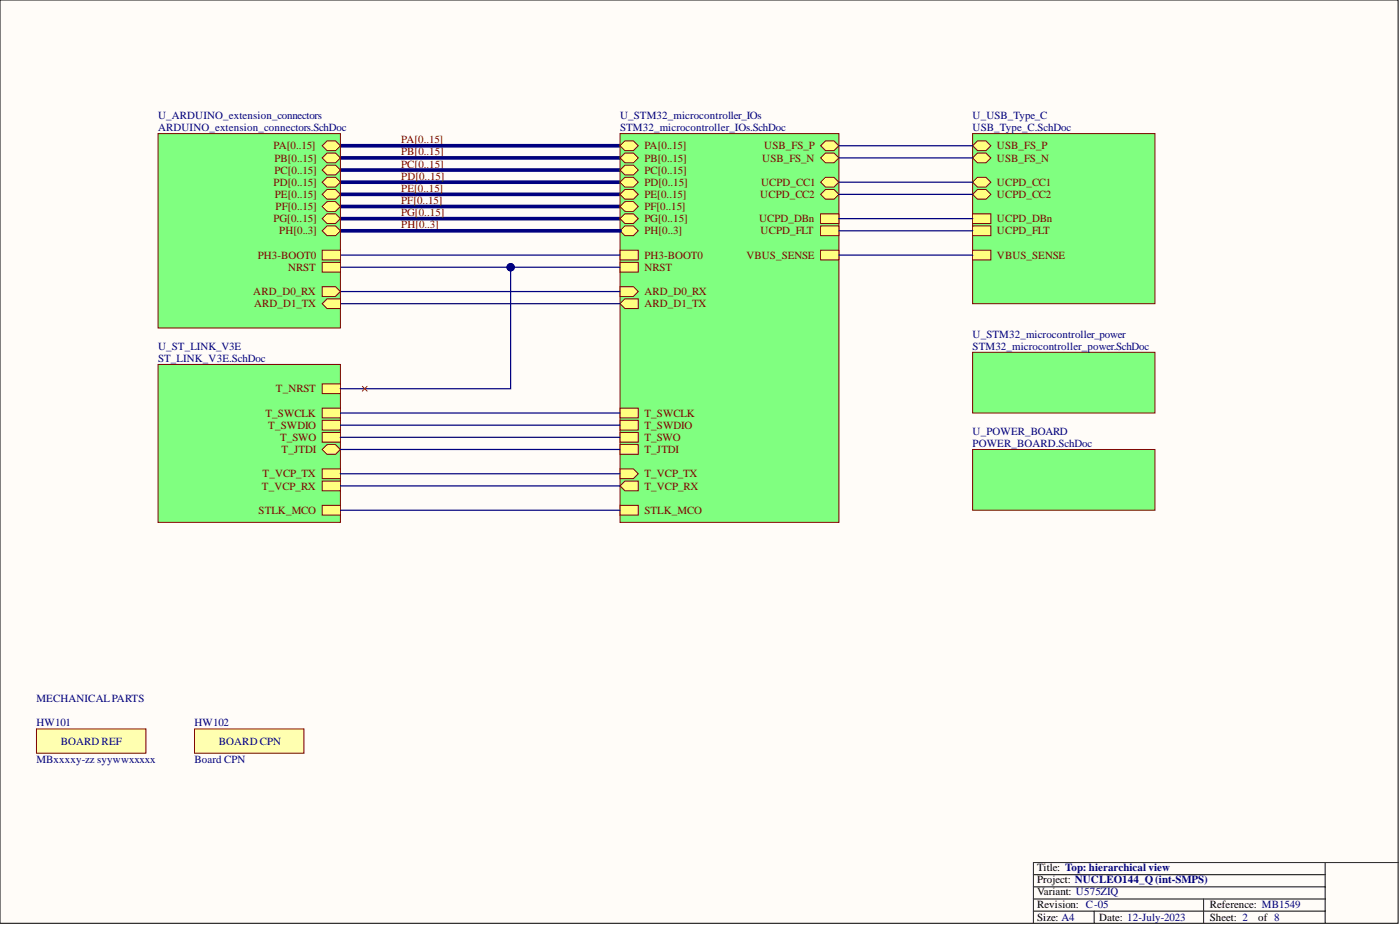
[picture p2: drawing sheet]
<svg xmlns="http://www.w3.org/2000/svg" width="292mm" height="193mm" viewBox="0 0 292 193" stroke-linecap="round" stroke-linejoin="round" font-family="sans-serif">
<path d="M0 0h291.7v192.6h-291.7z" fill-rule="evenodd" fill="#fffcf8"/>
<path d="M0 0h291.7v192.6h-291.7z" fill="none" stroke="#000" stroke-width=".21"/>
<path d="M0 0h291.7v192.6h-291.7z" fill-rule="evenodd" fill="#fffcf8"/>
<path d="M0 0h291.7v192.6h-291.7zM276.5 179.9v12.7M291.7 179.9h-76.1v12.7M215.6 182.5h60.9M215.6 185h60.9M215.6 190.1h60.9M215.6 187.5h60.9M228.3 190.1v2.5M251.1 187.5v5.1" fill="none" stroke="#000" stroke-width=".21"/>
<path d="M71 30.4h58.4M71 32.9h58.4M71 35.5h58.4M71 38h58.4M71 45.6h58.4M71 43.1h58.4M71 40.5h58.4" fill="none" stroke="#000080" stroke-width=".76"/>
<path d="M129.4 27.9h45.6v81.1h-45.6z" fill-rule="evenodd" fill="#80ff80"/>
<path d="M129.4 27.9h45.6v81.1h-45.6z" fill="none" stroke="#800000" stroke-width=".21"/>
<path d="M129.4 54.7h3.8v2.1h-3.8z" fill-rule="evenodd" fill="#ffff80"/>
<path d="M129.4 54.7h3.8v2.1h-3.8z" fill="none" stroke="#800000" stroke-width=".21"/>
<path d="M129.4 30.4l1-1h1.8l1 1-1 1h-1.8z" fill-rule="evenodd" fill="#ffff80"/>
<path d="M129.4 30.4l1-1h1.8l1 1-1 1h-1.8z" fill="none" stroke="#800000" stroke-width=".21"/>
<path d="M129.4 32.9l1-1h1.8l1 1-1 1.1h-1.8z" fill-rule="evenodd" fill="#ffff80"/>
<path d="M129.4 32.9l1-1h1.8l1 1-1 1.1h-1.8z" fill="none" stroke="#800000" stroke-width=".21"/>
<path d="M129.4 35.5l1-1h1.8l1 1-1 1h-1.8z" fill-rule="evenodd" fill="#ffff80"/>
<path d="M129.4 35.5l1-1h1.8l1 1-1 1h-1.8z" fill="none" stroke="#800000" stroke-width=".21"/>
<path d="M129.4 38l1-1h1.8l1 1-1 1h-1.8z" fill-rule="evenodd" fill="#ffff80"/>
<path d="M129.4 38l1-1h1.8l1 1-1 1h-1.8z" fill="none" stroke="#800000" stroke-width=".21"/>
<path d="M129.4 40.5l1-1h1.8l1 1-1 1.1h-1.8z" fill-rule="evenodd" fill="#ffff80"/>
<path d="M129.4 40.5l1-1h1.8l1 1-1 1.1h-1.8z" fill="none" stroke="#800000" stroke-width=".21"/>
<path d="M129.4 43.1l1-1h1.8l1 1-1 1h-1.8z" fill-rule="evenodd" fill="#ffff80"/>
<path d="M129.4 43.1l1-1h1.8l1 1-1 1h-1.8z" fill="none" stroke="#800000" stroke-width=".21"/>
<path d="M129.4 45.6l1-1h1.8l1 1-1 1h-1.8z" fill-rule="evenodd" fill="#ffff80"/>
<path d="M129.4 45.6l1-1h1.8l1 1-1 1h-1.8z" fill="none" stroke="#800000" stroke-width=".21"/>
<path d="M129.4 48.1l1-1h1.8l1 1-1 1.1h-1.8z" fill-rule="evenodd" fill="#ffff80"/>
<path d="M129.4 48.1l1-1h1.8l1 1-1 1.1h-1.8z" fill="none" stroke="#800000" stroke-width=".21"/>
<path d="M129.4 52.2h3.8v2h-3.8z" fill-rule="evenodd" fill="#ffff80"/>
<path d="M129.4 52.2h3.8v2h-3.8z" fill="none" stroke="#800000" stroke-width=".21"/>
<path d="M129.4 59.8h2.8l1 1-1 1h-2.8z" fill-rule="evenodd" fill="#ffff80"/>
<path d="M129.4 59.8h2.8l1 1-1 1h-2.8z" fill="none" stroke="#800000" stroke-width=".21"/>
<path d="M129.4 63.4l1-1.1h2.8v2.1h-2.8z" fill-rule="evenodd" fill="#ffff80"/>
<path d="M129.4 63.4l1-1.1h2.8v2.1h-2.8z" fill="none" stroke="#800000" stroke-width=".21"/>
<path d="M171.2 44.6h3.8v2h-3.8z" fill-rule="evenodd" fill="#ffff80"/>
<path d="M171.2 44.6h3.8v2h-3.8z" fill="none" stroke="#800000" stroke-width=".21"/>
<path d="M171.2 47.1h3.8v2.1h-3.8z" fill-rule="evenodd" fill="#ffff80"/>
<path d="M171.2 47.1h3.8v2.1h-3.8z" fill="none" stroke="#800000" stroke-width=".21"/>
<path d="M171.2 52.2h3.8v2h-3.8z" fill-rule="evenodd" fill="#ffff80"/>
<path d="M171.2 52.2h3.8v2h-3.8z" fill="none" stroke="#800000" stroke-width=".21"/>
<path d="M171.2 40.5l1-1h1.8l1 1-1 1.1h-1.8z" fill-rule="evenodd" fill="#ffff80"/>
<path d="M171.2 40.5l1-1h1.8l1 1-1 1.1h-1.8z" fill="none" stroke="#800000" stroke-width=".21"/>
<path d="M171.2 30.4l1-1h1.8l1 1-1 1h-1.8z" fill-rule="evenodd" fill="#ffff80"/>
<path d="M171.2 30.4l1-1h1.8l1 1-1 1h-1.8z" fill="none" stroke="#800000" stroke-width=".21"/>
<path d="M171.2 38l1-1h1.8l1 1-1 1h-1.8z" fill-rule="evenodd" fill="#ffff80"/>
<path d="M171.2 38l1-1h1.8l1 1-1 1h-1.8z" fill="none" stroke="#800000" stroke-width=".21"/>
<path d="M171.2 32.9l1-1h1.8l1 1-1 1.1h-1.8z" fill-rule="evenodd" fill="#ffff80"/>
<path d="M171.2 32.9l1-1h1.8l1 1-1 1.1h-1.8z" fill="none" stroke="#800000" stroke-width=".21"/>
<path d="M129.4 97.8h2.8l1 1-1 1.1h-2.8z" fill-rule="evenodd" fill="#ffff80"/>
<path d="M129.4 97.8h2.8l1 1-1 1.1h-2.8z" fill="none" stroke="#800000" stroke-width=".21"/>
<path d="M129.4 101.4l1-1h2.8v2h-2.8z" fill-rule="evenodd" fill="#ffff80"/>
<path d="M129.4 101.4l1-1h2.8v2h-2.8z" fill="none" stroke="#800000" stroke-width=".21"/>
<path d="M129.4 85.2h3.8v2h-3.8z" fill-rule="evenodd" fill="#ffff80"/>
<path d="M129.4 85.2h3.8v2h-3.8z" fill="none" stroke="#800000" stroke-width=".21"/>
<path d="M129.4 87.7h3.8v2h-3.8z" fill-rule="evenodd" fill="#ffff80"/>
<path d="M129.4 87.7h3.8v2h-3.8z" fill="none" stroke="#800000" stroke-width=".21"/>
<path d="M129.4 105.4h3.8v2.1h-3.8z" fill-rule="evenodd" fill="#ffff80"/>
<path d="M129.4 105.4h3.8v2.1h-3.8z" fill="none" stroke="#800000" stroke-width=".21"/>
<path d="M129.4 90.2h3.8v2h-3.8z" fill-rule="evenodd" fill="#ffff80"/>
<path d="M129.4 90.2h3.8v2h-3.8z" fill="none" stroke="#800000" stroke-width=".21"/>
<path d="M129.4 92.8h3.8v2h-3.8z" fill-rule="evenodd" fill="#ffff80"/>
<path d="M129.4 92.8h3.8v2h-3.8z" fill="none" stroke="#800000" stroke-width=".21"/>
<path d="M202.9 73.5h38.1v12.7h-38.1z" fill-rule="evenodd" fill="#80ff80"/>
<path d="M202.9 73.5h38.1v12.7h-38.1z" fill="none" stroke="#800000" stroke-width=".21"/>
<path d="M71 48.1h58.4" fill="none" stroke="#000080" stroke-width=".76"/>
<path d="M71 55.8h58.4M71 53.2h58.4" fill="none" stroke="#000080" stroke-width=".25"/>
<circle cx="106.5" cy="55.8" r=".76" fill="#000080"/>
<circle cx="106.5" cy="55.8" r=".76" fill="none" stroke="#000080" stroke-width=".21"/>
<path d="M71 60.8h58.4M71 63.4h58.4" fill="none" stroke="#000080" stroke-width=".25"/>
<path d="M33 27.9h38v40.5h-38z" fill-rule="evenodd" fill="#80ff80"/>
<path d="M33 27.9h38v40.5h-38z" fill="none" stroke="#800000" stroke-width=".21"/>
<path d="M67.2 30.4l1-1h1.8l1 1-1 1h-1.8z" fill-rule="evenodd" fill="#ffff80"/>
<path d="M67.2 30.4l1-1h1.8l1 1-1 1h-1.8z" fill="none" stroke="#800000" stroke-width=".21"/>
<path d="M67.2 32.9l1-1h1.8l1 1-1 1.1h-1.8z" fill-rule="evenodd" fill="#ffff80"/>
<path d="M67.2 32.9l1-1h1.8l1 1-1 1.1h-1.8z" fill="none" stroke="#800000" stroke-width=".21"/>
<path d="M67.2 35.5l1-1h1.8l1 1-1 1h-1.8z" fill-rule="evenodd" fill="#ffff80"/>
<path d="M67.2 35.5l1-1h1.8l1 1-1 1h-1.8z" fill="none" stroke="#800000" stroke-width=".21"/>
<path d="M67.2 54.7h3.8v2.1h-3.8z" fill-rule="evenodd" fill="#ffff80"/>
<path d="M67.2 54.7h3.8v2.1h-3.8z" fill="none" stroke="#800000" stroke-width=".21"/>
<path d="M67.2 52.2h3.8v2h-3.8z" fill-rule="evenodd" fill="#ffff80"/>
<path d="M67.2 52.2h3.8v2h-3.8z" fill="none" stroke="#800000" stroke-width=".21"/>
<path d="M67.2 38l1-1h1.8l1 1-1 1h-1.8z" fill-rule="evenodd" fill="#ffff80"/>
<path d="M67.2 38l1-1h1.8l1 1-1 1h-1.8z" fill="none" stroke="#800000" stroke-width=".21"/>
<path d="M67.2 40.5l1-1h1.8l1 1-1 1.1h-1.8z" fill-rule="evenodd" fill="#ffff80"/>
<path d="M67.2 40.5l1-1h1.8l1 1-1 1.1h-1.8z" fill="none" stroke="#800000" stroke-width=".21"/>
<path d="M67.2 43.1l1-1h1.8l1 1-1 1h-1.8z" fill-rule="evenodd" fill="#ffff80"/>
<path d="M67.2 43.1l1-1h1.8l1 1-1 1h-1.8z" fill="none" stroke="#800000" stroke-width=".21"/>
<path d="M67.2 45.6l1-1h1.8l1 1-1 1h-1.8z" fill-rule="evenodd" fill="#ffff80"/>
<path d="M67.2 45.6l1-1h1.8l1 1-1 1h-1.8z" fill="none" stroke="#800000" stroke-width=".21"/>
<path d="M67.2 48.1l1-1h1.8l1 1-1 1.1h-1.8z" fill-rule="evenodd" fill="#ffff80"/>
<path d="M67.2 48.1l1-1h1.8l1 1-1 1.1h-1.8z" fill="none" stroke="#800000" stroke-width=".21"/>
<path d="M67.2 59.8h2.8l1 1-1 1h-2.8z" fill-rule="evenodd" fill="#ffff80"/>
<path d="M67.2 59.8h2.8l1 1-1 1h-2.8z" fill="none" stroke="#800000" stroke-width=".21"/>
<path d="M67.2 63.4l1-1.1h2.8v2.1h-2.8z" fill-rule="evenodd" fill="#ffff80"/>
<path d="M67.2 63.4l1-1.1h2.8v2.1h-2.8z" fill="none" stroke="#800000" stroke-width=".21"/>
<path d="M202.9 27.9h38.1v35.5h-38.1z" fill-rule="evenodd" fill="#80ff80"/>
<path d="M202.9 27.9h38.1v35.5h-38.1z" fill="none" stroke="#800000" stroke-width=".21"/>
<path d="M202.9 38l1-1h1.8l1 1-1 1h-1.8z" fill-rule="evenodd" fill="#ffff80"/>
<path d="M202.9 38l1-1h1.8l1 1-1 1h-1.8z" fill="none" stroke="#800000" stroke-width=".21"/>
<path d="M202.9 40.5l1-1h1.8l1 1-1 1.1h-1.8z" fill-rule="evenodd" fill="#ffff80"/>
<path d="M202.9 40.5l1-1h1.8l1 1-1 1.1h-1.8z" fill="none" stroke="#800000" stroke-width=".21"/>
<path d="M202.9 44.6h3.8v2h-3.8z" fill-rule="evenodd" fill="#ffff80"/>
<path d="M202.9 44.6h3.8v2h-3.8z" fill="none" stroke="#800000" stroke-width=".21"/>
<path d="M202.9 47.1h3.8v2.1h-3.8z" fill-rule="evenodd" fill="#ffff80"/>
<path d="M202.9 47.1h3.8v2.1h-3.8z" fill="none" stroke="#800000" stroke-width=".21"/>
<path d="M202.9 30.4l1-1h1.8l1 1-1 1h-1.8z" fill-rule="evenodd" fill="#ffff80"/>
<path d="M202.9 30.4l1-1h1.8l1 1-1 1h-1.8z" fill="none" stroke="#800000" stroke-width=".21"/>
<path d="M202.9 52.2h3.8v2h-3.8z" fill-rule="evenodd" fill="#ffff80"/>
<path d="M202.9 52.2h3.8v2h-3.8z" fill="none" stroke="#800000" stroke-width=".21"/>
<path d="M202.9 32.9l1-1h1.8l1 1-1 1.1h-1.8z" fill-rule="evenodd" fill="#ffff80"/>
<path d="M202.9 32.9l1-1h1.8l1 1-1 1.1h-1.8z" fill="none" stroke="#800000" stroke-width=".21"/>
<path d="M202.9 93.8h38.1v12.6h-38.1z" fill-rule="evenodd" fill="#80ff80"/>
<path d="M202.9 93.8h38.1v12.6h-38.1z" fill="none" stroke="#800000" stroke-width=".21"/>
<path d="M33 76h38v33h-38z" fill-rule="evenodd" fill="#80ff80"/>
<path d="M33 76h38v33h-38z" fill="none" stroke="#800000" stroke-width=".21"/>
<path d="M67.2 87.7h3.8v2h-3.8z" fill-rule="evenodd" fill="#ffff80"/>
<path d="M67.2 87.7h3.8v2h-3.8z" fill="none" stroke="#800000" stroke-width=".21"/>
<path d="M67.2 105.4h3.8v2.1h-3.8z" fill-rule="evenodd" fill="#ffff80"/>
<path d="M67.2 105.4h3.8v2.1h-3.8z" fill="none" stroke="#800000" stroke-width=".21"/>
<path d="M67.2 93.8l1-1h1.8l1 1-1 1h-1.8z" fill-rule="evenodd" fill="#ffff80"/>
<path d="M67.2 93.8l1-1h1.8l1 1-1 1h-1.8z" fill="none" stroke="#800000" stroke-width=".21"/>
<path d="M67.2 90.2h3.8v2h-3.8z" fill-rule="evenodd" fill="#ffff80"/>
<path d="M67.2 90.2h3.8v2h-3.8z" fill="none" stroke="#800000" stroke-width=".21"/>
<path d="M67.2 97.8h3.8v2.1h-3.8z" fill-rule="evenodd" fill="#ffff80"/>
<path d="M67.2 97.8h3.8v2.1h-3.8z" fill="none" stroke="#800000" stroke-width=".21"/>
<path d="M67.2 85.2h3.8v2h-3.8z" fill-rule="evenodd" fill="#ffff80"/>
<path d="M67.2 85.2h3.8v2h-3.8z" fill="none" stroke="#800000" stroke-width=".21"/>
<path d="M67.2 100.4h3.8v2h-3.8z" fill-rule="evenodd" fill="#ffff80"/>
<path d="M67.2 100.4h3.8v2h-3.8z" fill="none" stroke="#800000" stroke-width=".21"/>
<path d="M67.2 80.1h3.8v2h-3.8z" fill-rule="evenodd" fill="#ffff80"/>
<path d="M67.2 80.1h3.8v2h-3.8z" fill="none" stroke="#800000" stroke-width=".21"/>
<path d="M7.6 152.1h22.8v5h-22.8z" fill-rule="evenodd" fill="#ffffb0"/>
<path d="M7.6 152.1h22.8v5h-22.8z" fill="none" stroke="#800000" stroke-width=".21"/>
<path d="M40.6 152.1h22.8v5h-22.8z" fill-rule="evenodd" fill="#ffffb0"/>
<path d="M40.6 152.1h22.8v5h-22.8z" fill="none" stroke="#800000" stroke-width=".21"/>
<g fill="none" stroke="#000080" stroke-width=".25">
<path d="M175 30.4h27.9M175 32.9h27.9M175 38h27.9M106.5 55.8v25.3h-35.5M175 40.5h27.9M175 45.6h27.9M175 48.1h27.9M175 53.2h27.9M71 86.2h58.4M71 88.7h58.4M71 91.2h58.4M71 98.8h58.4"/>
<path d="M71 93.8h58.4M71 101.4h58.4M71 106.4h58.4"/>
</g>
<circle cx="106.5" cy="55.8" r=".76" fill="#000080"/>
<circle cx="106.5" cy="55.8" r=".76" fill="none" stroke="#000080" stroke-width=".21"/>
<path d="M75.6 80.6l1 1M76.6 80.6l-1 1" fill="none" stroke="#f00" stroke-width=".21"/>
<g font-size="2.3" fill="#000080">
<text x="33" y="24.8">U_ARDUINO_extension_connectors</text>
<text x="33" y="27.4">ARDUINO_extension_connectors.SchDoc</text>
<text x="129.4" y="24.8">U_STM32_microcontroller_IOs</text>
<text x="129.4" y="27.4">STM32_microcontroller_IOs.SchDoc</text>
<text x="202.9" y="24.8">U_USB_Type_C</text>
<text x="202.9" y="27.4">USB_Type_C.SchDoc</text>
<text x="202.9" y="70.5">U_STM32_microcontroller_power</text>
<text x="33" y="73">U_ST_LINK_V3E</text>
<text x="33" y="75.5">ST_LINK_V3E.SchDoc</text>
<text x="202.9" y="73">STM32_microcontroller_power.SchDoc</text>
<text x="202.9" y="90.7">U_POWER_BOARD</text>
<text x="202.9" y="93.3">POWER_BOARD.SchDoc</text>
<text x="7.6" y="146.5">MECHANICALPARTS</text>
<text x="7.6" y="151.6">HW101</text>
<text x="12.7" y="155.4">BOARD REF</text>
<text x="40.6" y="151.6">HW102</text>
<text x="45.7" y="155.4">BOARD CPN</text>
<text x="7.6" y="159.2">MBxxxxy-zz syywwxxxxx</text>
<text x="40.6" y="159.2">Board CPN</text>
</g>
<g font-size="2.3" fill="#800000">
<text x="83.7" y="29.9">PA[0..15]</text>
<text x="57.1" y="31.2">PA[0..15]</text>
<text x="57.2" y="33.7">PB[0..15]</text>
<text x="83.7" y="32.4">PB[0..15]</text>
<text x="83.7" y="35">PC[0..15]</text>
<text x="134.4" y="31.2">PA[0..15]</text>
<text x="134.4" y="33.7">PB[0..15]</text>
<text x="159" y="33.7">USB_FS_N</text>
<text x="159.5" y="31.2">USB_FS_P</text>
<text x="208" y="31.2">USB_FS_P</text>
<text x="208" y="33.7">USB_FS_N</text>
<text x="57.1" y="38.8">PD[0..15]</text>
<text x="57.2" y="36.2">PC[0..15]</text>
<text x="57.3" y="41.3">PE[0..15]</text>
<text x="83.7" y="37.5">PD[0..15]</text>
<text x="83.7" y="40">PE[0..15]</text>
<text x="134.4" y="36.2">PC[0..15]</text>
<text x="134.4" y="38.8">PD[0..15]</text>
<text x="134.4" y="41.3">PE[0..15]</text>
<text x="158.6" y="41.3">UCPD_CC2</text>
<text x="158.8" y="38.8">UCPD_CC1</text>
<text x="208" y="38.8">UCPD_CC1</text>
<text x="208" y="41.3">UCPD_CC2</text>
<text x="57.1" y="46.4">PG[0..15]</text>
<text x="57.5" y="43.8">PF[0..15]</text>
<text x="83.7" y="42.6">PF[0..15]</text>
<text x="83.7" y="45.1">PG[0..15]</text>
<text x="83.7" y="47.6">PH[0..3]</text>
<text x="134.4" y="43.8">PF[0..15]</text>
<text x="134.4" y="46.4">PG[0..15]</text>
<text x="158.4" y="46.4">UCPD_DBn</text>
<text x="208" y="46.4">UCPD_DBn</text>
<text x="53.8" y="54">PH3-BOOT0</text>
<text x="58.3" y="48.9">PH[0..3]</text>
<text x="134.4" y="48.9">PH[0..3]</text>
<text x="134.4" y="54">PH3-BOOT0</text>
<text x="155.7" y="54">VBUS_SENSE</text>
<text x="158.7" y="48.9">UCPD_FLT</text>
<text x="208" y="48.9">UCPD_FLT</text>
<text x="208" y="54">VBUS_SENSE</text>
<text x="60.1" y="56.5">NRST</text>
<text x="134.4" y="56.5">NRST</text>
<text x="52.8" y="61.6">ARD_D0_RX</text>
<text x="53" y="64.1">ARD_D1_TX</text>
<text x="134.4" y="61.6">ARD_D0_RX</text>
<text x="134.4" y="64.1">ARD_D1_TX</text>
<text x="57.6" y="81.9">T_NRST</text>
<text x="55.4" y="86.9">T_SWCLK</text>
<text x="56" y="89.5">T_SWDIO</text>
<text x="134.4" y="86.9">T_SWCLK</text>
<text x="134.4" y="89.5">T_SWDIO</text>
<text x="58.4" y="92">T_SWO</text>
<text x="58.8" y="94.5">T_JTDI</text>
<text x="134.4" y="92">T_SWO</text>
<text x="134.4" y="94.5">T_JTDI</text>
<text x="54.8" y="99.6">T_VCP_TX</text>
<text x="134.4" y="99.6">T_VCP_TX</text>
<text x="53.9" y="107.2">STLK_MCO</text>
<text x="54.6" y="102.1">T_VCP_RX</text>
<text x="134.4" y="102.1">T_VCP_RX</text>
<text x="134.4" y="107.2">STLK_MCO</text>
</g>
<g font-size="2.3">
<text x="216.4" y="181.7">Title: Top: hierarchical view</text>
<text x="216.4" y="184.3">Project: NUCLEO144_Q (int-SMPS)</text>
<text x="216.4" y="189.3">Revision: C-05</text>
<text x="216.4" y="186.8">Variant: U575ZIQ</text>
<text x="252.4" y="189.3">Reference: MB1549</text>
<text x="216.4" y="192.1">Size: A4</text>
<text x="229.3" y="192.1">Date: 12-July-2023</text>
<text x="252.4" y="192.1">Sheet: 2</text>
<text x="262.5" y="192.1">of 8</text>
</g>
</svg>
